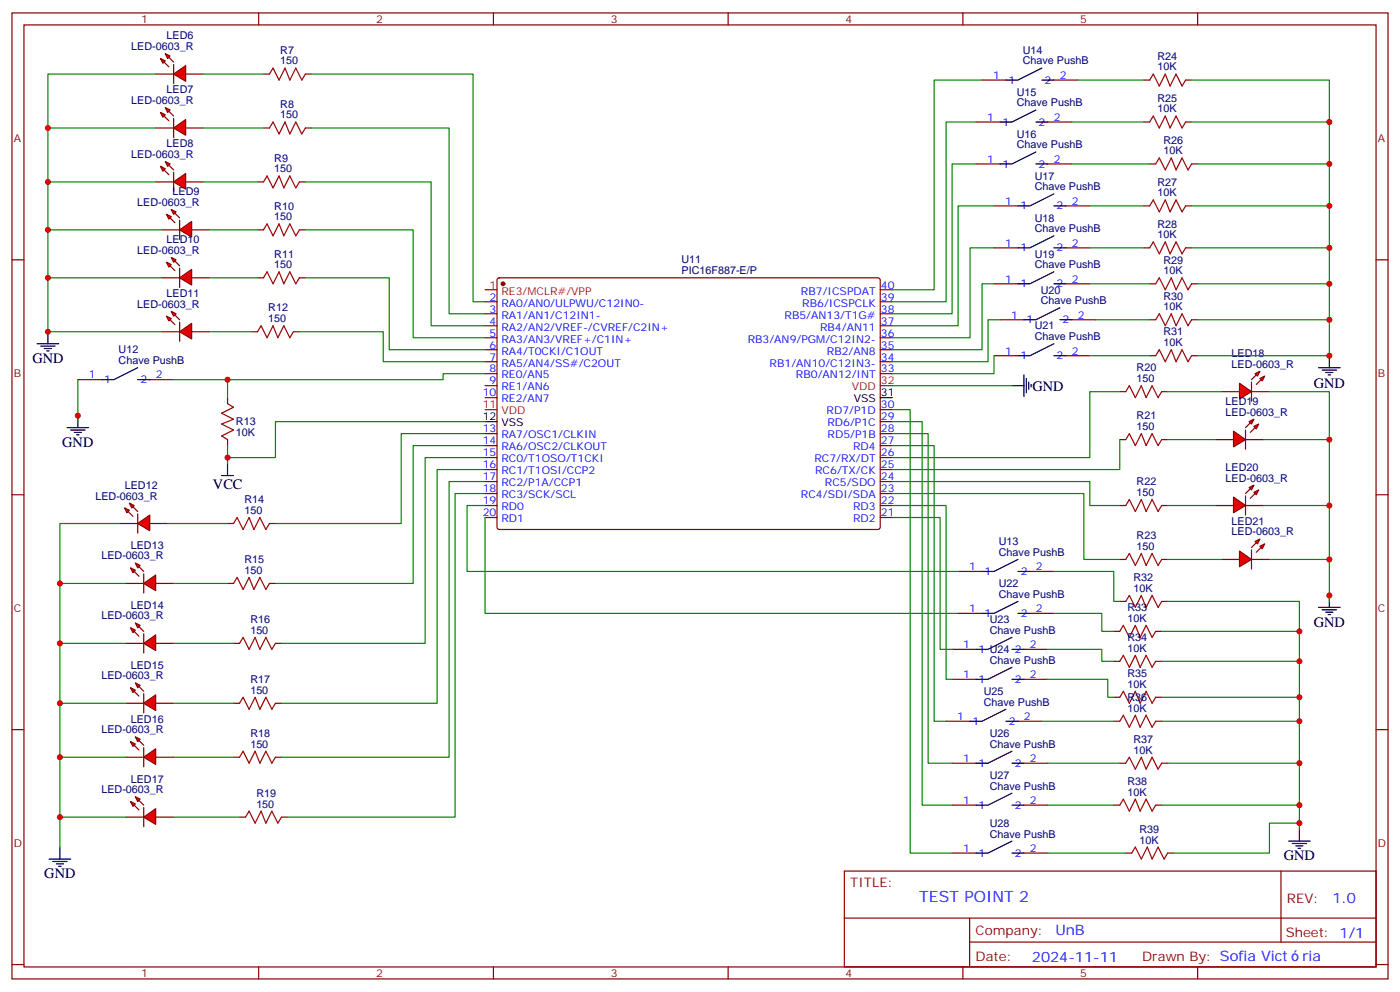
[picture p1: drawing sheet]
<svg xmlns="http://www.w3.org/2000/svg" width="412mm" height="292mm" viewBox="0 0 412 292" stroke-linecap="round" stroke-linejoin="round" font-family="sans-serif">
<g fill="none" stroke="#870000" stroke-width=".35">
<path d="M3.5 3.8h405.4v284.3h-405.4zM7.1 7.3h398.2v277.3h-398.2zM76.2 3.8v3.5M145.3 3.8v3.5M214.5 3.8v3.5M283.6 3.8v3.5M352.8 3.8v3.5M3.5 76.5h3.6M405.3 76.5h3.6M142.9 88.8h3.5M142.9 92.4h3.5M142.9 95.9h3.5"/>
<path d="M142.9 99.4h3.5M146.6 82l.5-.2h111.8l.4 .7-.1 72.9-.6 .5-111.8-.1-.4-.6v-72.7zM259.3 88.8h3.5M259.3 92.4h3.5M259.3 95.9h3.5M259.3 99.4h3.5M259.3 85.3h3.5M142.9 102.9h3.5M142.9 106.5h3.5M142.9 110h3.5M142.9 113.5h3.5M142.9 117.1h3.5"/>
<path d="M259.3 102.9h3.5M259.3 106.5h3.5M259.3 110h3.5M142.9 127.6h3.5M142.9 131.2h3.5M142.9 134.7h3.5M142.9 138.2h3.5M259.3 127.6h3.5M259.3 131.2h3.5M259.3 134.7h3.5M259.3 138.2h3.5M259.3 124.1h3.5"/>
<path d="M259.3 120.6h3.5M3.5 145.6h3.6M142.9 141.7h3.5M142.9 145.3h3.5M142.9 148.8h3.5M142.9 152.3h3.5M259.3 141.7h3.5M259.3 145.3h3.5M259.3 148.8h3.5M259.3 152.3h3.5M405.3 145.6h3.6M3.5 214.8h3.6"/>
<path d="M405.3 214.8h3.6M248.7 256.4h156.6v28.2h-156.6zM377.3 256.4v20.9M248.7 270.2h156.5M285.6 277.3h119.6M285.6 270.2v14.2M3.5 283.9h3.6M76.2 284.6v3.5M145.3 284.6v3.5M214.5 284.6v3.5M283.6 284.6v3.5M352.8 284.6v3.5"/>
<path d="M405.3 283.9h3.6"/>
</g>
<circle cx="148.2" cy="83.5" r=".53" fill="#870000" stroke="#870000" stroke-width=".35"/>
<path d="M142.9 85.3h3.5M259.3 113.5h3.5M142.9 120.6h3.5" fill="none" stroke="#f00" stroke-width=".35"/>
<g fill="none" stroke="#000" stroke-width=".35">
<path d="M259.3 117.1h3.5M298.1 113.5h3.5M301.6 110.3v6.4M302.3 111.4v4.2M303 112.5v2.1M303.7 113.2v.7M388.4 108.2h6.4M389.5 108.9h4.2M390.5 109.6h2.1M391.2 110.3h.7M391.6 104.7v3.5M19.8 125.9h6.3"/>
<path d="M20.8 126.6h4.2M21.9 127.3h2.1M22.6 128h.7M22.9 122.3v3.6M142.9 124.1h3.5M388.4 178.8h6.4M389.5 179.5h4.2M391.6 175.3v3.5M390.5 180.2h2.1M391.2 180.9h.7M14.5 252.9h6.3M15.5 253.6h4.3"/>
<path d="M16.6 254.3h2.1M17.3 255h.7M17.6 249.3v3.6M379.6 247.6h6.3M380.6 248.3h4.3M381.7 249h2.1M382.4 249.7h.7M382.8 244.1v3.5"/>
</g>
<g fill="#f00" stroke="#870000" stroke-width=".35">
<path d="M51.2 21.8l3.5-2.5v4.6z"/>
<path d="M51.2 19v5.6z"/>
</g>
<g fill="#870000" stroke="#870000" stroke-width=".35">
<path d="M49.7 16.9l1.5 1.4z"/>
<path d="M48.3 18.3l1.4 1.4z"/>
</g>
<g fill="#f00" stroke="#870000" stroke-width=".35">
<path d="M48.7 15.8l1.4 .7-.7 .7z"/>
<path d="M47.3 17.2l1.4 .7-.7 .7z"/>
</g>
<path d="M45.9 21.8h5.3M54.7 21.8h5.3" fill="none" stroke="#870000" stroke-width=".35"/>
<g fill="#f00" stroke="#870000" stroke-width=".35">
<path d="M51.2 37.7l3.5-2.5v4.6z"/>
<path d="M51.2 34.9v5.6z"/>
</g>
<g fill="#870000" stroke="#870000" stroke-width=".35">
<path d="M49.7 32.7l1.5 1.4z"/>
<path d="M48.3 34.1l1.4 1.5z"/>
</g>
<g fill="#f00" stroke="#870000" stroke-width=".35">
<path d="M48.7 31.7l1.4 .7-.7 .7z"/>
<path d="M47.3 33.1l1.4 .7-.7 .7z"/>
</g>
<path d="M45.9 37.7h5.3M54.7 37.7h5.3" fill="none" stroke="#870000" stroke-width=".35"/>
<g fill="#f00" stroke="#870000" stroke-width=".35">
<path d="M51.2 53.6l3.5-2.5v4.6z"/>
<path d="M51.2 50.7v5.7z"/>
</g>
<g fill="#870000" stroke="#870000" stroke-width=".35">
<path d="M49.7 48.6l1.5 1.4z"/>
<path d="M48.3 50l1.4 1.4z"/>
</g>
<g fill="#f00" stroke="#870000" stroke-width=".35">
<path d="M48.7 47.6l1.4 .7-.7 .7z"/>
<path d="M47.3 49l1.4 .7-.7 .7z"/>
</g>
<path d="M45.9 53.6h5.3M54.7 53.6h5.3" fill="none" stroke="#870000" stroke-width=".35"/>
<g fill="#f00" stroke="#870000" stroke-width=".35">
<path d="M52.9 67.7l3.5-2.5v4.6z"/>
<path d="M52.9 64.8v5.7z"/>
</g>
<g fill="#870000" stroke="#870000" stroke-width=".35">
<path d="M51.5 62.7l1.4 1.4z"/>
<path d="M50.1 64.1l1.4 1.4z"/>
</g>
<g fill="#f00" stroke="#870000" stroke-width=".35">
<path d="M50.4 61.7l1.5 .7-.7 .7z"/>
<path d="M49 63.1l1.4 .7-.7 .7z"/>
</g>
<path d="M47.6 67.7h5.3M56.4 67.7h5.3" fill="none" stroke="#870000" stroke-width=".35"/>
<g fill="#f00" stroke="#870000" stroke-width=".35">
<path d="M52.9 81.8l3.5-2.5v4.6z"/>
<path d="M52.9 79v5.6z"/>
</g>
<g fill="#870000" stroke="#870000" stroke-width=".35">
<path d="M51.5 76.8l1.4 1.4z"/>
<path d="M50.1 78.2l1.4 1.5z"/>
</g>
<g fill="#f00" stroke="#870000" stroke-width=".35">
<path d="M50.4 75.8l1.5 .7-.7 .7z"/>
<path d="M49 77.2l1.4 .7-.7 .7z"/>
</g>
<path d="M47.6 81.8h5.3M56.4 81.8h5.3" fill="none" stroke="#870000" stroke-width=".35"/>
<g fill="#f00" stroke="#870000" stroke-width=".35">
<path d="M52.9 97.6l3.5-2.4v4.6z"/>
<path d="M52.9 94.8v5.7z"/>
</g>
<g fill="#870000" stroke="#870000" stroke-width=".35">
<path d="M51.5 92.7l1.4 1.4z"/>
<path d="M50.1 94.1l1.4 1.4z"/>
</g>
<g fill="#f00" stroke="#870000" stroke-width=".35">
<path d="M50.4 91.7l1.5 .7-.7 .7z"/>
<path d="M49 93.1l1.4 .7-.7 .7z"/>
</g>
<path d="M47.6 97.6h5.3M56.4 97.6h5.3" fill="none" stroke="#870000" stroke-width=".35"/>
<g fill="#f00" stroke="#870000" stroke-width=".35">
<path d="M40.6 154.1l3.5-2.5v4.6z"/>
<path d="M40.6 151.3v5.6z"/>
</g>
<g fill="#870000" stroke="#870000" stroke-width=".35">
<path d="M39.2 149.2l1.4 1.4z"/>
<path d="M37.7 150.6l1.5 1.4z"/>
</g>
<g fill="#f00" stroke="#870000" stroke-width=".35">
<path d="M38.1 148.1l1.4 .7-.7 .7z"/>
<path d="M36.7 149.5l1.4 .7-.7 .7z"/>
</g>
<path d="M35.3 154.1h5.3M44.1 154.1h5.3" fill="none" stroke="#870000" stroke-width=".35"/>
<g fill="#f00" stroke="#870000" stroke-width=".35">
<path d="M42.3 171.7l3.6-2.4v4.5z"/>
<path d="M42.3 168.9v5.7z"/>
</g>
<g fill="#870000" stroke="#870000" stroke-width=".35">
<path d="M40.9 166.8l1.4 1.4z"/>
<path d="M39.5 168.2l1.4 1.4z"/>
</g>
<g fill="#f00" stroke="#870000" stroke-width=".35">
<path d="M39.9 165.7l1.4 .7-.7 .7z"/>
<path d="M38.5 167.1l1.4 .8-.7 .7z"/>
</g>
<path d="M37 171.7h5.3M45.9 171.7h5.3" fill="none" stroke="#870000" stroke-width=".35"/>
<g fill="#f00" stroke="#870000" stroke-width=".35">
<path d="M42.3 189.4l3.6-2.5v4.6z"/>
<path d="M42.3 186.5v5.7z"/>
</g>
<g fill="#870000" stroke="#870000" stroke-width=".35">
<path d="M40.9 184.4l1.4 1.4z"/>
<path d="M39.5 185.8l1.4 1.5z"/>
</g>
<g fill="#f00" stroke="#870000" stroke-width=".35">
<path d="M39.9 183.4l1.4 .7-.7 .7z"/>
<path d="M38.5 184.8l1.4 .7-.7 .7z"/>
</g>
<path d="M37 189.4h5.3M45.9 189.4h5.3" fill="none" stroke="#870000" stroke-width=".35"/>
<g fill="#f00" stroke="#870000" stroke-width=".35">
<path d="M42.3 207l3.6-2.5v4.6z"/>
<path d="M42.3 204.2v5.6z"/>
</g>
<g fill="#870000" stroke="#870000" stroke-width=".35">
<path d="M40.9 202.1l1.4 1.4z"/>
<path d="M39.5 203.5l1.4 1.4z"/>
</g>
<g fill="#f00" stroke="#870000" stroke-width=".35">
<path d="M39.9 201l1.4 .7-.7 .7z"/>
<path d="M38.5 202.4l1.4 .7-.7 .7z"/>
</g>
<path d="M37 207h5.3M45.9 207h5.3" fill="none" stroke="#870000" stroke-width=".35"/>
<g fill="#f00" stroke="#870000" stroke-width=".35">
<path d="M42.3 222.9l3.6-2.5v4.6z"/>
<path d="M42.3 220.1v5.6z"/>
</g>
<g fill="#870000" stroke="#870000" stroke-width=".35">
<path d="M40.9 217.9l1.4 1.5z"/>
<path d="M39.5 219.4l1.4 1.4z"/>
</g>
<g fill="#f00" stroke="#870000" stroke-width=".35">
<path d="M39.9 216.9l1.4 .7-.7 .7z"/>
<path d="M38.5 218.3l1.4 .7-.7 .7z"/>
</g>
<path d="M37 222.9h5.3M45.9 222.9h5.3" fill="none" stroke="#870000" stroke-width=".35"/>
<g fill="#f00" stroke="#870000" stroke-width=".35">
<path d="M42.3 240.5l3.6-2.4v4.5z"/>
<path d="M42.3 237.7v5.6z"/>
</g>
<g fill="#870000" stroke="#870000" stroke-width=".35">
<path d="M40.9 235.6l1.4 1.4z"/>
<path d="M39.5 237l1.4 1.4z"/>
</g>
<g fill="#f00" stroke="#870000" stroke-width=".35">
<path d="M39.9 234.5l1.4 .7-.7 .7z"/>
<path d="M38.5 235.9l1.4 .7-.7 .7z"/>
</g>
<path d="M37 240.5h5.3M45.9 240.5h5.3" fill="none" stroke="#870000" stroke-width=".35"/>
<g fill="#f00" stroke="#870000" stroke-width=".35">
<path d="M365.1 112.8l3.6 2.5-3.6 2.1z"/>
<path d="M368.7 112.5v5.6z"/>
</g>
<g fill="#870000" stroke="#870000" stroke-width=".35">
<path d="M370.1 110.3l-1.4 1.5z"/>
<path d="M370.1 113.2l1.4-1.4z"/>
</g>
<g fill="#f00" stroke="#870000" stroke-width=".35">
<path d="M369.7 110l1.4-.7-.7 1.4z"/>
<path d="M371.1 111.4l1.4-.7-.7 1.4z"/>
</g>
<path d="M359.8 115.3h5.3M368.7 115.3h5.2" fill="none" stroke="#870000" stroke-width=".35"/>
<g fill="#f00" stroke="#870000" stroke-width=".35">
<path d="M363.4 126.9l3.5 2.5-3.5 2.1z"/>
<path d="M366.9 126.6v5.6z"/>
</g>
<g fill="#870000" stroke="#870000" stroke-width=".35">
<path d="M368.3 124.5l-1.4 1.4z"/>
<path d="M368.3 127.3l1.4-1.4z"/>
</g>
<g fill="#f00" stroke="#870000" stroke-width=".35">
<path d="M367.9 124.1l1.5-.7-.7 1.4z"/>
<path d="M369.4 125.5l1.4-.7-.7 1.4z"/>
</g>
<path d="M358.1 129.4h5.3M366.9 129.4h5.3" fill="none" stroke="#870000" stroke-width=".35"/>
<g fill="#f00" stroke="#870000" stroke-width=".35">
<path d="M363.4 146.3l3.5 2.5-3.5 2.1z"/>
<path d="M366.9 146v5.6z"/>
</g>
<g fill="#870000" stroke="#870000" stroke-width=".35">
<path d="M366.9 145.3l1.4-1.4z"/>
<path d="M368.3 146.7l1.4-1.4z"/>
</g>
<g fill="#f00" stroke="#870000" stroke-width=".35">
<path d="M367.9 143.5l1.5-.7-.7 1.4z"/>
<path d="M369.4 144.9l1.4-.7-.7 1.4z"/>
</g>
<path d="M358.1 148.8h5.3M366.9 148.8h5.3" fill="none" stroke="#870000" stroke-width=".35"/>
<g fill="#f00" stroke="#870000" stroke-width=".35">
<path d="M365.1 162.2l3.6 2.5-3.6 2.1z"/>
<path d="M368.7 161.9v5.6z"/>
</g>
<g fill="#870000" stroke="#870000" stroke-width=".35">
<path d="M368.7 161.1l1.4-1.4z"/>
<path d="M370.1 162.6l1.4-1.5z"/>
</g>
<g fill="#f00" stroke="#870000" stroke-width=".35">
<path d="M369.7 159.4l1.4-.7-.7 1.4z"/>
<path d="M371.1 160.8l1.4-.7-.7 1.4z"/>
</g>
<g fill="none" stroke="#870000" stroke-width=".35">
<path d="M77.6 21.8h1.8M77.6 37.7h1.8M90 21.8h1.7M90 37.7h1.7M287.5 35.9h7.1M289.3 23.6h7M308.7 35.9h7M310.4 23.6h7.1M336.9 23.6h1.8M336.9 35.9h1.8M349.2 23.6h1.8M349.2 35.9h1.8"/>
<path d="M75.8 53.6h1.8M88.2 53.6h1.8M287.5 48.3h7.1M308.7 48.3h7M338.7 48.3h1.7M351 48.3h1.8M75.8 67.7h1.8M88.2 67.7h1.8M292.8 60.6h7.1M292.8 73h7.1M314 60.6h7M314 73h7"/>
<path d="M336.9 60.6h1.8M336.9 73h1.8M349.2 60.6h1.8M349.2 73h1.8M74.1 97.6h1.7M75.8 81.8h1.8M86.4 97.6h1.8M88.2 81.8h1.8M292.8 83.5h7.1M294.6 94.1h7M314 83.5h7M315.7 94.1h7.1"/>
<path d="M338.7 83.5h1.7M338.7 94.1h1.7M351 83.5h1.8M351 94.1h1.8M22.9 111.8h7.1M44.1 111.8h7.1M67 117.1v1.7M292.8 104.7h7.1M314 104.7h7M329.8 115.3h1.8M338.7 104.7h1.7M342.2 115.3h1.8"/>
<path d="M351 104.7h1.8M67 129.4v1.8M329.8 129.4h1.8M342.2 129.4h1.8M67 154.1h1.8M79.4 154.1h1.7M329.8 148.8h1.8M342.2 148.8h1.8M67 171.7h1.8M79.4 171.7h1.7M282.2 168.2h7.1M303.4 168.2h7"/>
<path d="M329.8 164.7h1.8M329.8 177h1.8M342.2 164.7h1.8M342.2 177h1.8M359.8 164.7h5.3M368.7 164.7h5.2M68.8 189.4h1.8M81.1 189.4h1.8M280.5 191.1h7M280.5 200h7M282.2 180.6h7.1M301.6 191.1h7.1"/>
<path d="M301.6 200h7.1M303.4 180.6h7M328.1 185.8h1.7M328.1 194.7h1.7M340.4 185.8h1.8M340.4 194.7h1.8M68.8 207h1.8M81.1 207h1.8M278.7 212.3h7.1M299.9 212.3h7M328.1 212.3h1.7M328.1 205.2h1.7"/>
<path d="M340.4 212.3h1.8M340.4 205.2h1.8M68.8 222.9h1.8M81.1 222.9h1.8M280.5 224.6h7M280.5 237h7M301.6 224.6h7.1M301.6 237h7.1M328.1 237h1.7M329.8 224.6h1.8M340.4 237h1.8M342.2 224.6h1.8"/>
<path d="M70.6 240.5h1.7M82.9 240.5h1.8M280.5 251.1h7M301.6 251.1h7.1M331.6 251.1h1.8M344 251.1h1.7"/>
</g>
<g fill="none" stroke="#a10000" stroke-width=".35">
<path d="M79.4 21.8l1-1.8 1.8 3.6 1.8-3.6 1.4 3.6 1.7-3.6 1.8 3.6 1.1-1.8M79.4 37.7l1-1.8 1.8 3.5 1.8-3.5 1.4 3.5 1.7-3.5 1.8 3.5 1.1-1.7M338.7 23.6l1-1.8 1.8 3.5 1.8-3.5 1.4 3.5 1.7-3.5 1.8 3.5 1-1.7M338.7 35.9l1-1.8 1.8 3.6 1.8-3.6 1.4 3.6 1.7-3.6 1.8 3.6 1-1.8M77.6 53.6l1.1-1.8 1.7 3.5 1.8-3.5 1.4 3.5 1.8-3.5 1.7 3.5 1.1-1.7M340.4 48.3l1.1-1.8 1.8 3.5 1.7-3.5 1.4 3.5 1.8-3.5 1.8 3.5 1-1.7M77.6 67.7l1.1-1.8 1.7 3.5 1.8-3.5 1.4 3.5 1.8-3.5 1.7 3.5 1.1-1.7M338.7 60.6l1-1.8 1.8 3.6 1.8-3.6 1.4 3.6 1.7-3.6 1.8 3.6 1-1.8M338.7 73l1-1.8 1.8 3.5 1.8-3.5 1.4 3.5 1.7-3.5 1.8 3.5 1-1.7M75.8 97.6l1.1-1.7 1.8 3.5 1.7-3.5 1.4 3.5 1.8-3.5 1.8 3.5 1-1.8M77.6 81.8l1.1-1.8 1.7 3.5 1.8-3.5 1.4 3.5 1.8-3.5 1.7 3.5 1.1-1.7M340.4 83.5l1.1-1.7 1.8 3.5 1.7-3.5 1.4 3.5 1.8-3.5 1.8 3.5 1-1.8"/>
<path d="M340.4 94.1l1.1-1.7 1.8 3.5 1.7-3.5 1.4 3.5 1.8-3.5 1.8 3.5 1-1.8M67 118.8l1.8 1.1-3.5 1.7 3.5 1.8-3.5 1.4 3.5 1.8-3.5 1.7 1.7 1.1M331.6 115.3l1.1-1.8 1.7 3.6 1.8-3.6 1.4 3.6 1.8-3.6 1.7 3.6 1.1-1.8M340.4 104.7l1.1-1.8 1.8 3.6 1.7-3.6 1.4 3.6 1.8-3.6 1.8 3.6 1-1.8M331.6 129.4l1.1-1.8 1.7 3.6 1.8-3.6 1.4 3.6 1.8-3.6 1.7 3.6 1.1-1.8M68.8 154.1l1-1.8 1.8 3.6 1.8-3.6 1.4 3.6 1.8-3.6 1.7 3.6 1.1-1.8M331.6 148.8l1.1-1.8 1.7 3.6 1.8-3.6 1.4 3.6 1.8-3.6 1.7 3.6 1.1-1.8M68.8 171.7l1-1.7 1.8 3.5 1.8-3.5 1.4 3.5 1.8-3.5 1.7 3.5 1.1-1.8M331.6 164.7l1.1-1.8 1.7 3.5 1.8-3.5 1.4 3.5 1.8-3.5 1.7 3.5 1.1-1.7M331.6 177l1.1-1.7 1.7 3.5 1.8-3.5 1.4 3.5 1.8-3.5 1.7 3.5 1.1-1.8M70.6 189.4l1-1.8 1.8 3.5 1.7-3.5 1.5 3.5 1.7-3.5 1.8 3.5 1-1.7M329.8 185.8l1.1-1.7 1.8 3.5 1.7-3.5 1.4 3.5 1.8-3.5 1.8 3.5 1-1.8"/>
<path d="M329.8 194.7l1.1-1.8 1.8 3.5 1.7-3.5 1.4 3.5 1.8-3.5 1.8 3.5 1-1.7M70.6 207l1-1.8 1.8 3.6 1.7-3.6 1.5 3.6 1.7-3.6 1.8 3.6 1-1.8M329.8 212.3l1.1-1.8 1.8 3.6 1.7-3.6 1.4 3.6 1.8-3.6 1.8 3.6 1-1.8M329.8 205.2l1.1-1.7 1.8 3.5 1.7-3.5 1.4 3.5 1.8-3.5 1.8 3.5 1-1.8M70.6 222.9l1-1.8 1.8 3.5 1.7-3.5 1.5 3.5 1.7-3.5 1.8 3.5 1-1.7M329.8 237l1.1-1.8 1.8 3.6 1.7-3.6 1.4 3.6 1.8-3.6 1.8 3.6 1-1.8M331.6 224.6l1.1-1.7 1.7 3.5 1.8-3.5 1.4 3.5 1.8-3.5 1.7 3.5 1.1-1.8M72.3 240.5l1.1-1.7 1.7 3.5 1.8-3.5 1.4 3.5 1.8-3.5 1.7 3.5 1.1-1.8M333.4 251.1l1-1.8 1.8 3.6 1.8-3.6 1.4 3.6 1.7-3.6 1.8 3.6 1.1-1.8"/>
</g>
<g fill="none" stroke="#008700" stroke-width=".35">
<path d="M14.1 37.7h31.8M45.9 21.8h-31.8v75.8h33.5M60 21.8h17.6M60 37.7h17.6M91.7 21.8h47.6v67h3.6M91.7 37.7h40.6v54.7h10.6M287.5 35.9h-8.8v52.9h-15.9M289.3 23.6h-14.1v61.7h-12.4M315.7 35.9h21.2M317.5 23.6h19.4M351 23.6h40.6v81.1h-38.8M351 35.9h40.6"/>
<path d="M14.1 53.6h31.8M60 53.6h15.8M90 53.6h37v42.3h15.9M287.5 48.3h-7v44.1h-17.7M315.7 48.3h23M352.8 48.3h38.8M14.1 67.7h33.5M61.7 67.7h14.1M90 67.7h31.7v31.7h21.2M292.8 60.6h-10.6v35.3h-19.4M292.8 73h-7v26.4h-23M321 60.6h15.9"/>
<path d="M321 73h15.9M351 60.6h40.6M351 73h40.6M14.1 81.8h33.5M61.7 97.6h12.4M61.7 81.8h14.1M88.2 97.6h24.7v8.9h30M90 81.8h24.7v21.1h28.2M292.8 83.5h-3.5v19.4h-26.5M294.6 94.1h-3.6v12.4h-28.2M321 83.5h17.7M322.8 94.1h15.9"/>
<path d="M352.8 83.5h38.8M352.8 94.1h38.8M22.9 111.8v12.3M67 111.8v5.3M142.9 110h-12.4v1.8h-79.3M262.8 113.5h35.3M292.8 104.7v5.3h-30M321 104.7h17.7M329.8 115.3h-8.8v19.4h-58.2M344 115.3h15.8M373.9 115.3h17.7v61.7M67 131.2v5.3"/>
<path d="M142.9 124.1h-61.8v10.6h-14.1M142.9 127.6h-24.7v26.5h-37.1M142.9 131.2h-21.2v40.5h-40.6M142.9 134.7h-17.7v54.7h-42.3M142.9 138.2h-14.1v68.8h-45.9M262.8 131.2h12.4v81.1h3.5M262.8 127.6h10.6v97h7.1M262.8 124.1h8.8v112.9h8.9M262.8 120.6h5.3v130.5h12.4M329.8 129.4v8.8h-67M344 129.4h14.1M372.2 129.4h19.4"/>
<path d="M35.3 154.1h-17.7v95.2M49.4 154.1h17.6M142.9 141.7h-10.6v81.2h-49.4M142.9 145.3h-8.8v95.2h-49.4M142.9 148.8h-5.3v19.4h144.6M142.9 152.3v28.3h139.3M262.8 145.3h56.5v19.4h10.5M262.8 141.7h58.2v7.1h8.8M262.8 152.3h14.1v38.8h3.6M262.8 148.8h15.9v51.2h1.8M344 148.8h14.1M372.2 148.8h19.4"/>
<path d="M17.6 171.7h19.4M51.2 171.7h15.8M310.4 168.2h17.7v8.8h1.7M344 177h38.8v67.1M344 164.7h15.8M373.9 164.7h17.7M17.6 189.4h19.4M51.2 189.4h17.6M308.7 200h17.6v5.2h1.8M308.7 191.1h15.9v3.6h3.5M310.4 180.6h14.2v5.2h3.5M342.2 194.7h40.6"/>
<path d="M342.2 185.8h40.6M17.6 207h19.4M51.2 207h17.6M306.9 212.3h21.2M342.2 212.3h40.6M342.2 205.2h40.6M17.6 222.9h19.4M51.2 222.9h17.6M308.7 237h19.4M308.7 224.6h21.1M342.2 237h40.6M344 224.6h38.8"/>
<path d="M17.6 240.5h19.4M51.2 240.5h19.4M308.7 251.1h22.9M382.8 242.3h-8.9v8.8h-28.2"/>
</g>
<g fill="none" stroke="#000" stroke-width=".35">
<path d="M305.2 32.4l-7.1 3.5h-3.5M305.2 35.9h3.5M306.9 20l-7 3.6h-3.6M306.9 23.6h3.5M305.2 44.7l-7.1 3.6h-3.5M305.2 48.3h3.5M310.4 57.1l-7 3.5h-3.5M310.4 69.4l-7 3.6h-3.5M310.4 60.6h3.6M310.4 73h3.6M14.1 97.6v3.6M310.4 80l-7 3.5h-3.5"/>
<path d="M310.4 83.5h3.6M312.2 90.6l-7 3.5h-3.6M312.2 94.1h3.5M10.9 101.2h6.4M12 101.9h4.2M13.1 102.6h2.1M13.8 103.3h.7M40.6 108.2l-7.1 3.6h-3.5M40.6 111.8h3.5M310.4 101.2l-7 3.5h-3.5M310.4 104.7h3.6M65.3 140h3.5"/>
<path d="M67 136.5v3.5M299.9 164.7l-7.1 3.5h-3.5M299.9 177l-7.1 3.6h-3.5M299.9 168.2h3.5M298.1 187.6l-7.1 3.5h-3.5M298.1 196.4l-7.1 3.6h-3.5M298.1 191.1h3.5M298.1 200h3.5M299.9 180.6h3.5M296.3 208.8l-7 3.5h-3.5M296.3 212.3h3.6M298.1 221.1l-7.1 3.5h-3.5"/>
<path d="M298.1 233.5l-7.1 3.5h-3.5M298.1 224.6h3.5M298.1 237h3.5M298.1 247.6l-7.1 3.5h-3.5M298.1 251.1h3.5"/>
</g>
<g fill="#c00">
<circle cx="67" cy="111.8" r=".88"/>
<circle cx="67" cy="134.7" r=".88"/>
<circle cx="22.9" cy="122.3" r=".88"/>
<circle cx="14.1" cy="97.6" r=".88"/>
<circle cx="14.1" cy="37.7" r=".88"/>
<circle cx="14.1" cy="53.6" r=".88"/>
<circle cx="14.1" cy="67.7" r=".88"/>
<circle cx="14.1" cy="81.8" r=".88"/>
<circle cx="17.6" cy="240.5" r=".88"/>
<circle cx="17.6" cy="222.9" r=".88"/>
<circle cx="17.6" cy="207" r=".88"/>
<circle cx="17.6" cy="189.4" r=".88"/>
<circle cx="17.6" cy="171.7" r=".88"/>
<circle cx="391.6" cy="175.3" r=".88"/>
<circle cx="391.6" cy="164.7" r=".88"/>
<circle cx="391.6" cy="148.8" r=".88"/>
<circle cx="391.6" cy="129.4" r=".88"/>
<circle cx="391.6" cy="104.7" r=".88"/>
<circle cx="391.6" cy="35.9" r=".88"/>
<circle cx="391.6" cy="48.3" r=".88"/>
<circle cx="391.6" cy="60.6" r=".88"/>
<circle cx="391.6" cy="94.1" r=".88"/>
<circle cx="391.6" cy="83.5" r=".88"/>
<circle cx="391.6" cy="73" r=".88"/>
<circle cx="382.8" cy="242.3" r=".88"/>
<circle cx="382.8" cy="237" r=".88"/>
<circle cx="382.8" cy="224.6" r=".88"/>
<circle cx="382.8" cy="212.3" r=".88"/>
<circle cx="382.8" cy="205.2" r=".88"/>
<circle cx="382.8" cy="194.7" r=".88"/>
<circle cx="382.8" cy="185.8" r=".88"/>
</g>
<text font-size="4.6" fill="#00f" x="270.8" y="265.4">TEST POINT 2</text>
<g font-size="4.2">
<text x="9.5" y="106.8">GND</text>
<text x="304.1" y="115">GND</text>
<text x="387" y="114.3">GND</text>
<text x="18.3" y="131.5">GND</text>
<text x="62.7" y="143.9">VCC</text>
<text x="387" y="184.4">GND</text>
<text x="378.2" y="253.2">GND</text>
<text x="13.1" y="258.5">GND</text>
</g>
<g font-size="4.2" fill="#00f">
<text x="392.5" y="265.7">1.0</text>
<text x="310.9" y="275.2">UnB</text>
<text x="304" y="283">2024-11-11</text>
<text x="383.6" y="282.9">ria</text>
</g>
<g font-size="3.9" fill="#800">
<text x="250.5" y="261">TITLE:</text>
<text x="379.1" y="265.7">REV:</text>
<text x="287.4" y="275.2">Company:</text>
<text x="378.7" y="275.8">Sheet: 1/1</text>
<text x="287.4" y="282.9">Date:</text>
<text x="336.4" y="282.9">Drawn By: Sofia Vict</text>
</g>
<g font-size="3.2" fill="#800">
<text x="41.6" y="6.8">1</text>
<text x="110.8" y="6.8">2</text>
<text x="179.9" y="6.8">3</text>
<text x="249.1" y="6.8">4</text>
<text x="318.2" y="6.8">5</text>
<text x="4.1" y="41.9">A</text>
<text x="405.9" y="41.9">A</text>
<text x="4.1" y="111.1">B</text>
<text x="405.9" y="111.1">B</text>
<text x="4.1" y="180.2">C</text>
<text x="405.9" y="180.2">C</text>
<text x="4.1" y="249.3">D</text>
<text x="405.9" y="249.3">D</text>
<text x="41.6" y="287.6">1</text>
<text x="110.8" y="287.6">2</text>
<text x="179.9" y="287.6">3</text>
<text x="249.1" y="287.6">4</text>
<text x="318.2" y="287.6">5</text>
</g>
<g font-size="3.2" fill="#000080">
<text x="49.1" y="11.6">LED6</text>
<text x="38.7" y="14.7">LED-0603_R</text>
<text x="82.6" y="15.8">R7</text>
<text x="301.3" y="15.8">U14</text>
<text x="340.9" y="17.6">R24</text>
<text x="82.6" y="19">150</text>
<text x="301.3" y="19">Chave PushB</text>
<text x="340.9" y="20.7">10K</text>
<text x="49.1" y="27.5">LED7</text>
<text x="299.5" y="28.2">U15</text>
<text x="340.9" y="30">R25</text>
<text x="38.7" y="30.6">LED-0603_R</text>
<text x="82.6" y="34.9">150</text>
<text x="82.6" y="31.7">R8</text>
<text x="299.5" y="31.3">Chave PushB</text>
<text x="340.9" y="33.1">10K</text>
<text x="299.5" y="40.5">U16</text>
<text x="38.7" y="46.5">LED-0603_R</text>
<text x="49.1" y="43.4">LED8</text>
<text x="80.8" y="47.6">R9</text>
<text x="299.5" y="43.7">Chave PushB</text>
<text x="342.7" y="45.4">10K</text>
<text x="342.7" y="42.3">R26</text>
<text x="80.8" y="50.7">150</text>
<text x="304.8" y="52.9">U17</text>
<text x="50.9" y="57.5">LED9</text>
<text x="304.8" y="56">Chave PushB</text>
<text x="340.9" y="57.8">10K</text>
<text x="340.9" y="54.6">R27</text>
<text x="40.4" y="60.6">LED-0603_R</text>
<text x="80.8" y="64.8">150</text>
<text x="80.8" y="61.7">R10</text>
<text x="304.8" y="65.2">U18</text>
<text x="49.1" y="71.6">LED10</text>
<text x="304.8" y="68.4">Chave PushB</text>
<text x="340.9" y="70.1">10K</text>
<text x="340.9" y="67">R28</text>
<text x="40.4" y="74.7">LED-0603_R</text>
<text x="80.8" y="75.8">R11</text>
<text x="200.7" y="77.4">U11</text>
<text x="304.8" y="75.8">U19</text>
<text x="342.7" y="77.6">R29</text>
<text x="80.8" y="79">150</text>
<text x="200.7" y="80.5">PIC16F887-E/P</text>
<text x="304.8" y="79">Chave PushB</text>
<text x="342.7" y="80.7">10K</text>
<text x="49.1" y="87.5">LED11</text>
<text x="306.6" y="89.5">Chave PushB</text>
<text x="306.6" y="86.4">U20</text>
<text x="342.7" y="88.2">R30</text>
<text x="40.4" y="90.6">LED-0603_R</text>
<text x="79" y="94.8">150</text>
<text x="79" y="91.7">R12</text>
<text x="342.7" y="91.3">10K</text>
<text x="304.8" y="100.1">Chave PushB</text>
<text x="304.8" y="97">U21</text>
<text x="342.7" y="101.9">10K</text>
<text x="342.7" y="98.7">R31</text>
<text x="34.9" y="107.2">Chave PushB</text>
<text x="34.9" y="104">U12</text>
<text x="362.8" y="105.1">LED18</text>
<text x="334.8" y="112.5">150</text>
<text x="334.8" y="109.3">R20</text>
<text x="362.8" y="108.2">LED-0603_R</text>
<text x="361" y="119.2">LED19</text>
<text x="69.5" y="125.2">R13</text>
<text x="334.8" y="123.4">R21</text>
<text x="361" y="122.3">LED-0603_R</text>
<text x="69.5" y="128.4">10K</text>
<text x="334.8" y="126.6">150</text>
<text x="36.7" y="143.9">LED12</text>
<text x="334.8" y="142.8">R22</text>
<text x="361" y="141.7">LED-0603_R</text>
<text x="361" y="138.6">LED20</text>
<text x="28.1" y="147">LED-0603_R</text>
<text x="72" y="148.1">R14</text>
<text x="334.8" y="146">150</text>
<text x="72" y="151.3">150</text>
<text x="362.8" y="154.5">LED21</text>
<text x="38.5" y="161.5">LED13</text>
<text x="294.2" y="160.5">U13</text>
<text x="334.8" y="161.9">150</text>
<text x="334.8" y="158.7">R23</text>
<text x="362.8" y="157.6">LED-0603_R</text>
<text x="29.9" y="164.7">LED-0603_R</text>
<text x="72" y="165.8">R15</text>
<text x="294.2" y="163.6">Chave PushB</text>
<text x="72" y="168.9">150</text>
<text x="294.2" y="172.8">U22</text>
<text x="333.9" y="171.1">R32</text>
<text x="38.5" y="179.2">LED14</text>
<text x="294.2" y="176">Chave PushB</text>
<text x="332.1" y="179.9">R33</text>
<text x="333.9" y="174.2">10K</text>
<text x="29.9" y="182.3">LED-0603_R</text>
<text x="73.7" y="183.4">R16</text>
<text x="291.5" y="183.4">U23</text>
<text x="332.1" y="183">10K</text>
<text x="73.7" y="186.5">150</text>
<text x="291.5" y="186.5">Chave PushB</text>
<text x="332.1" y="191.8">10K</text>
<text x="332.1" y="188.7">R34</text>
<text x="38.5" y="196.8">LED15</text>
<text x="291.5" y="195.4">Chave PushB</text>
<text x="29.9" y="200">LED-0603_R</text>
<text x="73.7" y="201">R17</text>
<text x="332.1" y="202.4">10K</text>
<text x="332.1" y="199.3">R35</text>
<text x="73.7" y="204.2">150</text>
<text x="289.8" y="207.7">Chave PushB</text>
<text x="289.8" y="204.6">U25</text>
<text x="332.1" y="209.5">10K</text>
<text x="332.1" y="206.3">R36</text>
<text x="29.9" y="215.8">LED-0603_R</text>
<text x="38.5" y="212.7">LED16</text>
<text x="73.7" y="220.1">150</text>
<text x="73.7" y="216.9">R18</text>
<text x="291.5" y="220.1">Chave PushB</text>
<text x="291.5" y="216.9">U26</text>
<text x="333.9" y="221.8">10K</text>
<text x="333.9" y="218.7">R37</text>
<text x="29.9" y="233.5">LED-0603_R</text>
<text x="38.5" y="230.3">LED17</text>
<text x="291.5" y="232.4">Chave PushB</text>
<text x="291.5" y="229.3">U27</text>
<text x="332.1" y="231">R38</text>
<text x="75.5" y="237.7">150</text>
<text x="75.5" y="234.6">R19</text>
<text x="332.1" y="234.2">10K</text>
<text x="291.5" y="243.4">U28</text>
<text x="335.6" y="245.1">R39</text>
<text x="291.5" y="246.5">Chave PushB</text>
<text x="335.6" y="248.3">10K</text>
</g>
<g font-size="3.2" fill="#00f">
<text x="292.6" y="23.2">1</text>
<text x="312.2" y="23.2">2</text>
<text x="297" y="24.6">1</text>
<text x="307.7" y="24.6">2</text>
<text x="290.8" y="35.6">1</text>
<text x="310.4" y="35.6">2</text>
<text x="295.3" y="37">1</text>
<text x="306" y="37">2</text>
<text x="290.8" y="47.9">1</text>
<text x="310.4" y="47.9">2</text>
<text x="295.3" y="49.3">1</text>
<text x="306" y="49.3">2</text>
<text x="296.1" y="60.3">1</text>
<text x="300.6" y="61.7">1</text>
<text x="311.2" y="61.7">2</text>
<text x="315.7" y="60.3">2</text>
<text x="296.1" y="72.6">1</text>
<text x="300.6" y="74">1</text>
<text x="311.2" y="74">2</text>
<text x="315.7" y="72.6">2</text>
<text x="296.1" y="83.2">1</text>
<text x="315.7" y="83.2">2</text>
<text x="144.2" y="88.5">2</text>
<text x="235.9" y="86.7">RB7/ICSPDAT</text>
<text x="259.5" y="88.5">39</text>
<text x="259.5" y="84.9">40</text>
<text x="300.6" y="84.6">1</text>
<text x="311.2" y="84.6">2</text>
<text x="144.2" y="92">3</text>
<text x="144.2" y="95.5">4</text>
<text x="147.7" y="90.2">RA0/AN0/ULPWU/C12IN0-</text>
<text x="147.7" y="93.8">RA1/AN1/C12IN1-</text>
<text x="231.1" y="93.8">RB5/AN13/T1G#</text>
<text x="236.3" y="90.2">RB6/ICSPCLK</text>
<text x="259.5" y="95.5">37</text>
<text x="259.5" y="92">38</text>
<text x="297.8" y="93.8">1</text>
<text x="302.3" y="95.2">1</text>
<text x="313" y="95.2">2</text>
<text x="317.5" y="93.8">2</text>
<text x="144.2" y="99.1">5</text>
<text x="147.7" y="97.3">RA2/AN2/VREF-/CVREF/C2IN+</text>
<text x="147.7" y="100.8">RA3/AN3/VREF+/C1IN+</text>
<text x="220.2" y="100.8">RB3/AN9/PGM/C12IN2-</text>
<text x="241.6" y="97.3">RB4/AN11</text>
<text x="259.5" y="99.1">36</text>
<text x="144.2" y="102.6">6</text>
<text x="144.2" y="106.1">7</text>
<text x="147.7" y="104.4">RA4/T0CKI/C1OUT</text>
<text x="147.7" y="107.9">RA5/AN4/SS#/C2OUT</text>
<text x="226.7" y="107.9">RB1/AN10/C12IN3-</text>
<text x="243.6" y="104.4">RB2/AN8</text>
<text x="259.5" y="106.1">34</text>
<text x="259.5" y="102.6">35</text>
<text x="296.1" y="104.4">1</text>
<text x="300.6" y="105.8">1</text>
<text x="311.2" y="105.8">2</text>
<text x="315.7" y="104.4">2</text>
<text x="26.2" y="111.4">1</text>
<text x="30.7" y="112.8">1</text>
<text x="41.4" y="112.8">2</text>
<text x="45.9" y="111.4">2</text>
<text x="144.2" y="109.6">8</text>
<text x="144.2" y="113.2">9</text>
<text x="147.7" y="111.4">RE0/AN5</text>
<text x="234.5" y="111.4">RB0/AN12/INT</text>
<text x="259.5" y="109.6">33</text>
<text x="142.2" y="116.7">10</text>
<text x="147.7" y="114.9">RE1/AN6</text>
<text x="147.7" y="118.5">RE2/AN7</text>
<text x="243.5" y="122">RD7/P1D</text>
<text x="243.7" y="125.5">RD6/P1C</text>
<text x="259.5" y="123.8">29</text>
<text x="259.5" y="120.2">30</text>
<text x="142.2" y="127.3">13</text>
<text x="142.2" y="130.8">14</text>
<text x="147.7" y="129">RA7/OSC1/CLKIN</text>
<text x="243.8" y="129">RD5/P1B</text>
<text x="259.5" y="130.8">27</text>
<text x="259.5" y="127.3">28</text>
<text x="142.2" y="134.3">15</text>
<text x="142.2" y="137.9">16</text>
<text x="147.7" y="132.6">RA6/OSC2/CLKOUT</text>
<text x="147.7" y="136.1">RC0/T1OSO/T1CKI</text>
<text x="239.9" y="136.1">RC7/RX/DT</text>
<text x="251.3" y="132.6">RD4</text>
<text x="259.5" y="137.9">25</text>
<text x="259.5" y="134.3">26</text>
<text x="142.2" y="141.4">17</text>
<text x="147.7" y="139.6">RC1/T1OSI/CCP2</text>
<text x="147.7" y="143.2">RC2/P1A/CCP1</text>
<text x="240.1" y="139.6">RC6/TX/CK</text>
<text x="243" y="143.2">RC5/SDO</text>
<text x="259.5" y="141.4">24</text>
<text x="142.2" y="144.9">18</text>
<text x="142.2" y="148.4">19</text>
<text x="147.7" y="146.7">RC3/SCK/SCL</text>
<text x="235.9" y="146.7">RC4/SDI/SDA</text>
<text x="259.5" y="148.4">22</text>
<text x="259.5" y="144.9">23</text>
<text x="142.2" y="152">20</text>
<text x="147.7" y="150.2">RD0</text>
<text x="147.7" y="153.7">RD1</text>
<text x="251.3" y="153.7">RD2</text>
<text x="251.3" y="150.2">RD3</text>
<text x="259.5" y="152">21</text>
<text x="285.5" y="167.9">1</text>
<text x="305.2" y="167.9">2</text>
<text x="290" y="169.3">1</text>
<text x="300.7" y="169.3">2</text>
<text x="285.5" y="180.2">1</text>
<text x="290" y="181.6">1</text>
<text x="300.7" y="181.6">2</text>
<text x="305.2" y="180.2">2</text>
<text x="283.7" y="190.8">1</text>
<text x="303.4" y="190.8">2</text>
<text x="288.2" y="192.2">1 U24</text>
<text x="298.9" y="192.2">2</text>
<text x="283.7" y="199.6">1</text>
<text x="288.2" y="201">1</text>
<text x="298.9" y="201">2</text>
<text x="303.4" y="199.6">2</text>
<text x="282" y="211.9">1</text>
<text x="286.5" y="213.4">1</text>
<text x="297.1" y="213.4">2</text>
<text x="301.6" y="211.9">2</text>
<text x="283.7" y="224.3">1</text>
<text x="288.2" y="225.7">1</text>
<text x="298.9" y="225.7">2</text>
<text x="303.4" y="224.3">2</text>
<text x="283.7" y="236.6">1</text>
<text x="288.2" y="238.1">1</text>
<text x="298.9" y="238.1">2</text>
<text x="303.4" y="236.6">2</text>
<text x="283.7" y="250.8">1</text>
<text x="303.4" y="250.8">2</text>
<text x="288.2" y="252.2">1</text>
<text x="298.9" y="252.2">2</text>
</g>
<g font-size="3.2" fill="#f00">
<text x="144.2" y="84.9">1</text>
<text x="147.7" y="86.7">RE3/MCLR#/VPP</text>
<text x="259.5" y="113.2">32</text>
<text x="250.9" y="114.9">VDD</text>
<text x="142.2" y="120.2">11</text>
<text x="147.7" y="122">VDD</text>
</g>
<g font-size="3.2">
<text x="251.5" y="118.5">VSS</text>
<text x="259.5" y="116.7">31</text>
<text x="142.2" y="123.8">12</text>
<text x="147.7" y="125.5">VSS</text>
</g>
</svg>
